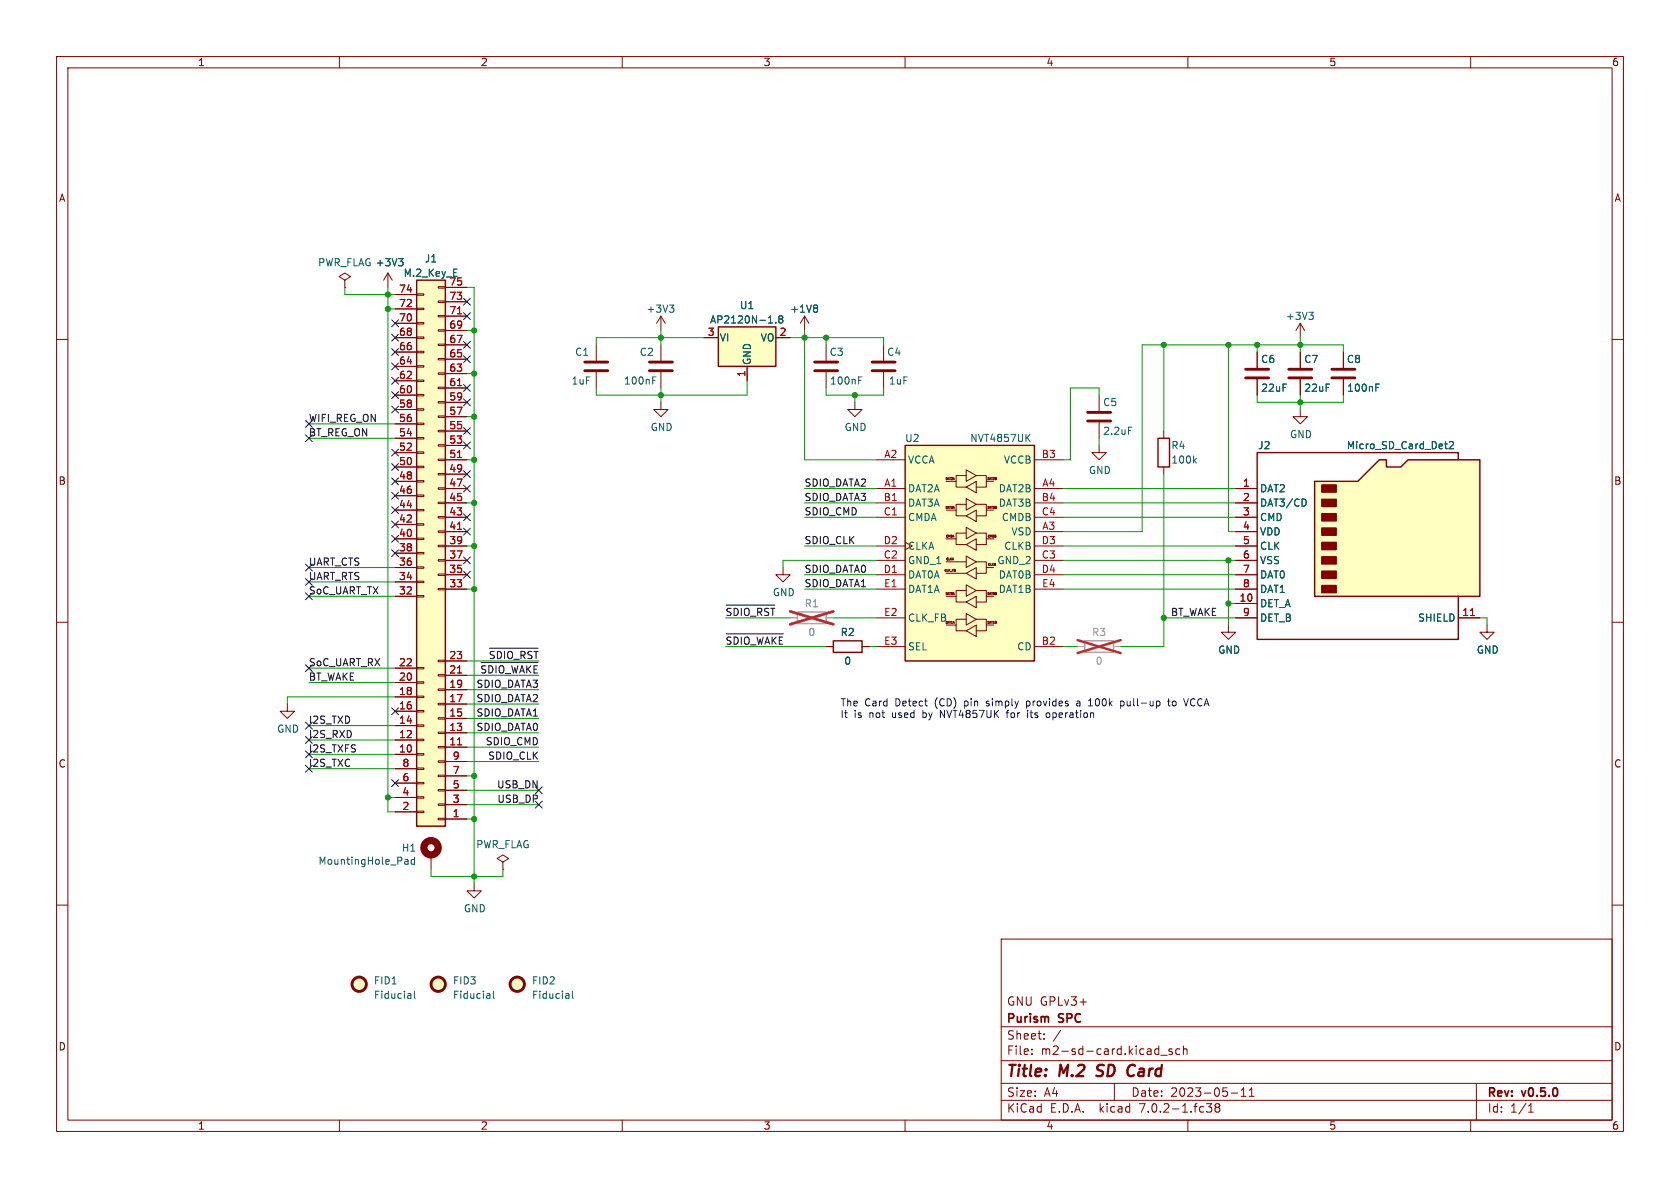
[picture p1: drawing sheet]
<svg xmlns="http://www.w3.org/2000/svg" width="297mm" height="210mm" viewBox="0 0 297 210" stroke-linecap="round" stroke-linejoin="round" font-family="sans-serif">
<g fill="none" stroke="#840000" stroke-width=".18">
<path d="M10 10h277v190h-277zM12 12h273v186h-273zM60 10v2M110 10v2M160 10v2M210 10v2M260 10v2M10 60h2M61 49.5l1-.6-1-.6-1.1 .6 1.1 .6v1.3M61 50.8h.1M68.6 48.3l-.8 1.2M68.6 48.3v2.5"/>
<path d="M68.6 48.3l.7 1.2M69.8 59.7h3.9M69.8 57.2h3.9M69.8 54.6h3.9M69.8 52.1h3.9M73.7 51.9h1.2v.3h-1.2zM73.7 54.5h1.2v.2h-1.2zM73.7 57h1.2v.3h-1.2zM73.7 59.6h1.2v.2h-1.2zM77.5 50.7h1.2v.2h-1.2zM77.5 53.2h1.2v.3h-1.2zM77.5 55.8h1.2v.2h-1.2z"/>
<path d="M77.5 58.3h1.2v.2h-1.2zM78.7 58.4h3.8M78.7 55.9h3.8M78.7 53.3h3.8M78.7 50.8h3.8M285 60h2M69.8 77.5h3.9M69.8 74.9h3.9M69.8 72.4h3.9M69.8 69.9h3.9M69.8 67.3h3.9M69.8 64.8h3.9"/>
<path d="M69.8 62.2h3.9M73.7 62.1h1.2v.3h-1.2zM73.7 64.6h1.2v.3h-1.2zM73.7 67.2h1.2v.2h-1.2zM73.7 69.7h1.2v.3h-1.2zM73.7 72.3h1.2v.2h-1.2zM73.7 74.8h1.2v.3h-1.2zM73.7 77.3h1.2v.3h-1.2zM73.7 79.9h1.2v.2h-1.2zM77.5 60.8h1.2v.3h-1.2zM77.5 63.4h1.2v.2h-1.2zM77.5 65.9h1.2v.3h-1.2z"/>
<path d="M77.5 68.5h1.2v.2h-1.2zM77.5 71h1.2v.2h-1.2zM77.5 73.5h1.2v.3h-1.2zM77.5 76.1h1.2v.2h-1.2zM77.5 78.6h1.2v.3h-1.2zM78.7 78.7h3.8M78.7 76.2h3.8M78.7 73.7h3.8M78.7 71.1h3.8M78.7 68.6h3.8M78.7 66h3.8M78.7 63.5h3.8"/>
<path d="M78.7 61h3.8M194.3 78.7v1.3h1.3l-1.3 1.3-1.3-1.3h1.3M222.2 62.2v2.8M222.2 67.1v2.8M229.9 72.4v1.3h1.2l-1.2 1.2-1.3-1.2h1.3M69.8 97.8h3.9M69.8 95.3h3.9M69.8 92.7h3.9M69.8 90.2h3.9M69.8 87.6h3.9M69.8 85.1h3.9M69.8 82.6h3.9"/>
<path d="M69.8 80h3.9M73.7 82.4h1.2v.3h-1.2zM73.7 85h1.2v.2h-1.2zM73.7 87.5h1.2v.3h-1.2zM73.7 90h1.2v.3h-1.2zM73.7 92.6h1.2v.2h-1.2zM73.7 95.1h1.2v.3h-1.2zM73.7 97.7h1.2v.2h-1.2zM77.5 81.2h1.2v.2h-1.2zM77.5 83.7h1.2v.2h-1.2zM77.5 86.2h1.2v.3h-1.2zM77.5 88.8h1.2v.2h-1.2z"/>
<path d="M77.5 91.3h1.2v.3h-1.2zM77.5 93.9h1.2v.2h-1.2zM77.5 96.4h1.2v.2h-1.2zM77.5 98.9h1.2v.3h-1.2zM78.7 86.4h3.8M78.7 81.3h3.8M78.7 94h3.8M78.7 88.9h3.8M78.7 91.4h3.8M78.7 99.1h3.8M78.7 96.5h3.8M78.7 83.8h3.8"/>
<path d="M154.9 86.4h5.1M154.9 81.3h5.1M154.9 88.9h5.1M154.9 91.4h5.1M154.9 99.1h5.1M154.9 96.5h5.1M167.3 95.3h1.7v1h1.8M167.3 90.2h1.7v1h1.8M167.3 85.1h1.7v1h1.8M167.3 99.3h3.5M167.4 84.5l-.1-.1v.4M167.4 89.6l-.1-.1v.4"/>
<path d="M167.4 94.6v.1M167.4 94.6h.1M167.5 94.6h.1M167.6 84.8l.1-.4 .1 .4M167.6 89.9l.1-.4 .1 .4M167.6 98.7h-.2M167.7 95v-.4l.1 .3 .1-.3v.4M167.8 98.6v.4M167.9 84.4h.2M167.9 89.5h.2M168 84.4v.4M168 89.5v.4"/>
<path d="M168 98.6v.4M168.2 89.5h.2l-.1 .2M168.2 84.5h.1M168.2 84.4l.2 .1M168.2 84.4v.1M168.2 98.6l-.2 .2M168.3 94.7l-.2-.1v.4M168.4 99l.1-.4 .1 .4M168.4 95l.1-.4 .1 .4M168.5 84.8l.1-.4 .1 .4M168.5 89.9l.1-.4 .1 .4M170.8 94.2h-1.8v1.1"/>
<path d="M170.8 89.2h-1.8v1M170.8 84.1h-1.8v1M170.8 96.3l1.8-1v2zM170.8 91.2l1.8-1v2zM170.8 86.1l1.8-1v2zM170.8 98.3l1.8 1-1.8 1zM170.8 93.2l1.8 1-1.8 1.1zM170.8 88.1l1.8 1.1-1.8 1zM170.8 83.1l1.8 1-1.8 1zM172.6 99.3h1.8v1h1.2M172.6 94.2h1.8v1.1h1.2M172.6 89.2h1.8v1h1.2"/>
<path d="M172.6 84.1h1.8v1h1.2M174.4 95.3v1h-1.8M174.4 90.2v1h-1.8M174.4 85.1v1h-1.8M174.8 84.5l-.1-.1v.4M174.8 89.6l-.1-.1v.4M174.9 94.6l-.1 .1M174.9 94.6h.1M175 84.8l.1-.4 .1 .4M175 89.9l.1-.4 .1 .4M175 99.6l-.2 .1M175.1 95v-.4l.1 .3 .1-.3v.4"/>
<path d="M175.2 99.6v.4M175.3 84.4h.2M175.3 89.5h.2M175.4 84.4v.4M175.4 89.5v.4M175.4 99.6v.4M175.6 89.5h.2l-.1 .2M175.6 84.5h.1M175.6 99.6l-.2 .2M175.7 94.7l-.2-.1v.4M175.7 84.4l-.1 .1M175.7 84.4v.1"/>
<path d="M175.7 84.5h.1M176 94.6h-.1v.4M176 89.5h-.1v.4M176.1 84.5l-.2-.1v.4M176.1 84.5h.1M182.9 86.4h5.1M182.9 81.3h5.1M182.9 94h5.1M182.9 88.9h5.1M182.9 91.4h5.1M182.9 99.1h5.1M182.9 96.5h5.1"/>
<path d="M10 110h2M69.8 118.1h3.9M69.8 105.4h3.9M69.8 102.9h3.9M69.8 100.3h3.9M73.7 100.2h1.2v.3h-1.2zM73.7 102.7h1.2v.3h-1.2zM73.7 105.3h1.2v.2h-1.2zM73.7 118h1.2v.2h-1.2zM77.5 101.5h1.2v.2h-1.2zM77.5 104h1.2v.3h-1.2zM77.5 116.7h1.2v.3h-1.2z"/>
<path d="M77.5 119.3h1.2v.2h-1.2zM78.7 101.6h3.8M78.7 104.1h3.8M78.7 119.4h3.8M78.7 116.8h3.8M154.9 114.3h5.1M154.9 101.6h5.1M154.9 104.1h5.1M154.9 109.2h5.1M167.3 110.5h1.7v1h1.8M167.3 105.4h1.7v1h1.8M167.3 101.3h3.5"/>
<path d="M167.3 100.7h-.2M167.3 100.7h.1M167.4 104.8h-.1v.3M167.4 104.8h.1M167.4 100.6v.4M167.6 105.1l.1-.3 .1 .3M167.7 109.8l.1 .4M167.7 100.6v.4M167.9 104.8h.2M167.9 109.8h.2M167.9 100.6l-.2 .3M168 104.8v.3"/>
<path d="M168 109.8v.4M168.2 104.8h.1M168.2 109.9l.1 .3M168.3 104.8h.1M168.5 105.1l.1-.3 .1 .3M168.5 110.2l.1-.4 .1 .4M168.5 100.6h-.1v.4M168.8 100.7l-.1-.1v.4M168.8 100.7h.1M170.8 109.5h-1.8v1M170.8 104.4h-1.8v1M170.8 111.5l1.8-1v2z"/>
<path d="M170.8 106.4l1.8-1v2zM170.8 101.3l1.8-1v2.1zM170.8 108.5l1.8 1-1.8 1zM170.8 103.4l1.8 1-1.8 1zM172.6 109.5h1.8v1h1.2M172.6 104.4h1.8v1h1.2M174.4 110.5v1h-1.8M174.4 105.4v1h-1.8M174.4 100.3v1h-1.8M174.8 104.8h-.1v.3M174.8 109.9l-.1-.1v.4M175 105.1l.1-.3 .1 .3"/>
<path d="M175 110.2l.1-.4 .1 .4M175.3 104.8h.2M175.3 109.8h.2M175.4 104.8v.3M175.4 109.8v.4M175.6 109.9l.1 .3M175.7 104.8h-.1M175.7 104.8h.1M176 104.8h-.1v.3M176.1 109.9l-.2-.1v.4M176.1 109.9h.1M182.9 114.3h5.1"/>
<path d="M182.9 101.6h5.1M182.9 104.1h5.1M285 110h2M50.8 124.5v1.2h1.3l-1.3 1.3-1.3-1.3h1.3M69.8 133.4h3.9M69.8 130.8h3.9M69.8 128.3h3.9M69.8 125.7h3.9M69.8 123.2h3.9M69.8 120.7h3.9M69.8 138.4h3.9M69.8 135.9h3.9"/>
<path d="M73.7 120.5h1.2v.3h-1.2zM73.7 123.1h1.2v.2h-1.2zM73.7 125.6h1.2v.3h-1.2zM73.7 128.1h1.2v.3h-1.2zM73.7 130.7h1.2v.2h-1.2zM73.7 133.2h1.2v.3h-1.2zM73.7 135.8h1.2v.2h-1.2zM73.7 138.3h1.2v.3h-1.2zM77.5 121.8h1.2v.2h-1.2zM77.5 124.3h1.2v.3h-1.2zM77.5 126.9h1.2v.2h-1.2zM77.5 129.4h1.2v.3h-1.2z"/>
<path d="M77.5 132h1.2v.2h-1.2zM77.5 134.5h1.2v.2h-1.2zM77.5 137h1.2v.3h-1.2zM77.5 139.6h1.2v.2h-1.2zM78.7 132.1h3.8M78.7 129.5h3.8M78.7 127h3.8M78.7 124.5h3.8M78.7 121.9h3.8M78.7 139.7h3.8M78.7 137.2h3.8M78.7 134.6h3.8"/>
<path d="M10 160h2M69.8 143.5h3.9M69.8 141h3.9M73.7 140.8h1.2v.3h-1.2zM73.7 143.4h1.2v.2h-1.2zM77.5 142.1h1.2v.3h-1.2zM77.5 144.7h1.2v.2h-1.2zM78.7 144.8h3.8M78.7 142.2h3.8M88.9 152.4l1-.6-1-.7-1 .7 1 .6v1.3M88.9 153.7h.1M285 160h2"/>
<path d="M177 166h108v32h-108zM60 198v2M110 198v2M160 198v2M177 194.5h108M177 191.5h108M177 187.5h108M177 181.5h108M182.4 186.3v.1M182.4 185.5v.1M184.6 183.6v.1M184.6 182.8v.1"/>
<path d="M197 191.5v3M205.2 186.5h1.2M207.2 185.5l-.3-.1-.3 .2 .1 .2 .5 .2v.3h-.6M208.6 185.5l-.5-.1-.2 .3v.4l.1 .2h.6M209.2 185.5l.2-.1 .4 .1 .1 .9M209.2 184.9v1.5M210 198v2M213.3 195.1h.9l-.5 .6 .4 .1v.7l-.2 .1h-.4l-.2-.1M215.1 195.7l-.3-.2 .3-.4h.3l.2 .3-.2 .3M215.1 195.7l-.3 .3 .1 .5 .2 .1h.3l.2-.3v-.4l-.2-.2M215.1 195.7h.3M217.6 193.2h1.2"/>
<path d="M219.4 193.8h.9M219.4 192.7l.5-.4v1.5M220.9 193.8h.8M220.9 192.7l.4-.4v1.5M260 198v2M261 191.5v6.5M270.2 196.6h.9M270.2 195.5l.4-.4v1.5"/>
</g>
<path d="M193.8 190.1l.3 .1M199.6 190.1l.4 .1M200.1 188.2l-.5 .3" fill="none" stroke="#840000" stroke-width=".4"/>
<g fill="#ffffc2" stroke="#ffffc2" stroke-width=".18">
<path d="M160 78.7h22.9v38.1h-22.9z"/>
<path d="M73.7 49.5h5v96.6h-5z"/>
</g>
<path d="M73.7 49.5h5v96.6h-5zM160 78.7h22.9v38.1h-22.9z" fill="none" stroke="#840000" stroke-width=".25"/>
<path d="M70.5 45.7h.8l-.5 .5M71 46.2l.3 .2v.4l-.3 .2M181.6 77.3l.5 .8M182.1 76.8l-.7 .7" fill="none" stroke="#006464" stroke-width=".18"/>
<path d="M220.2 66.8h4.1M220.2 65.3h4.1" fill="none" stroke="#840000" stroke-width=".51"/>
<path d="M80.9 55.5h.7M80.9 68.2h.7M80.9 93.6h.7M80.9 80.9h.7M80.9 119h.7M80.9 131.7h.7" fill="none" stroke="#a90000" stroke-width=".18"/>
<path d="M191.8 113.3h5v2h-5z" fill="none" stroke="#a1a1a1" stroke-width=".25"/>
<path d="M190.5 114.3h1.3M196.8 114.3h1.3" fill="none" stroke="#a1a1a1" stroke-width=".18"/>
<path d="M190.5 113.2l7.6 2.2M198.1 113.2l-7.6 2.2" fill="none" stroke="#eb3a3d" stroke-width=".46"/>
<path d="M232.4 85.1h7.6l3.8-3.8h1.3v1.3h2.5l1.3-1.3h12.7v24.1h-29.2z" fill="#ffffc2"/>
<g fill="#840000" stroke="#840000" stroke-width=".25">
<path d="M233.7 103.5h2.5v1.3h-2.5z"/>
<path d="M233.7 101h2.5v1.2h-2.5z"/>
<path d="M233.7 98.4h2.5v1.3h-2.5z"/>
<path d="M233.7 95.9h2.5v1.3h-2.5z"/>
<path d="M233.7 93.3h2.5v1.3h-2.5z"/>
<path d="M233.7 90.8h2.5v1.3h-2.5z"/>
<path d="M233.7 88.3h2.5v1.2h-2.5z"/>
<path d="M233.7 85.7h2.5v1.3h-2.5z"/>
</g>
<path d="M127 57.8h10.2v7h-10.2zM204.7 77.5h2.1v5.1h-2.1zM232.4 85.1h7.6l3.8-3.8h1.3v1.3h2.5l1.3-1.3h12.7v24.1h-29.2zM257.8 81.3v-1.3h-35.6v33h35.6v-7.6M147.3 113.3h5.1v2h-5.1z" fill="none" stroke="#840000" stroke-width=".25"/>
<g fill="none" stroke="#840000" stroke-width=".18">
<path d="M69.8 59.7h3.9M69.8 57.2h3.9M69.8 54.6h3.9M69.8 52.1h3.9M78.7 58.4h3.8M78.7 55.9h3.8M78.7 53.3h3.8M78.7 50.8h3.8M116.8 55.9l-.7 1.3M116.8 55.9v2.5M116.8 55.9l.8 1.3M124.5 59.7h2.5"/>
<path d="M137.2 59.7h2.5M142.2 55.9l-.7 1.3M142.2 55.9v2.5M142.2 55.9l.8 1.3M229.9 57.2l-.8 1.2M229.9 57.2v2.5M229.9 57.2l.7 1.2M69.8 77.5h3.9M69.8 74.9h3.9M69.8 72.4h3.9M69.8 69.9h3.9M69.8 67.3h3.9"/>
<path d="M69.8 64.8h3.9M69.8 62.2h3.9M78.7 78.7h3.8M78.7 76.2h3.8M78.7 73.7h3.8M78.7 71.1h3.8M78.7 68.6h3.8M78.7 66h3.8M78.7 63.5h3.8M78.7 61h3.8M105.4 61v2.8M105.4 65.8v2.8"/>
<path d="M116.8 71.1v1.3h1.3l-1.3 1.3-1.2-1.3h1.2M116.8 61v2.8M116.8 65.8v2.8M132.1 64.8v2.5M146 61v2.8M146 65.8v2.8M151.1 71.1v1.3h1.3l-1.3 1.3-1.2-1.3h1.2M156.2 61v2.8M156.2 65.8v2.8M194.3 69.9v2.7M194.3 74.7v2.8M205.7 76.2v1.3"/>
<path d="M222.2 62.2v2.8M222.2 67.1v2.8M229.9 62.2v2.8M229.9 67.1v2.8M237.5 62.2v2.8M237.5 67.1v2.8M69.8 97.8h3.9M69.8 95.3h3.9M69.8 92.7h3.9M69.8 90.2h3.9M69.8 87.6h3.9M69.8 85.1h3.9"/>
<path d="M69.8 82.6h3.9M69.8 80h3.9M78.7 86.4h3.8M78.7 88.9h3.8M78.7 91.4h3.8M78.7 94h3.8M78.7 96.5h3.8M78.7 99.1h3.8M78.7 83.8h3.8M78.7 81.3h3.8M205.7 82.6v1.2M218.4 86.4h3.8"/>
<path d="M218.4 88.9h3.8M218.4 91.4h3.8M218.4 94h3.8M218.4 96.5h3.8M218.4 99.1h3.8M69.8 118.1h3.9M69.8 105.4h3.9M69.8 102.9h3.9M69.8 100.3h3.9M78.7 101.6h3.8M78.7 104.1h3.8M78.7 119.4h3.8"/>
<path d="M78.7 116.8h3.8M138.4 100.3v1.3h1.3l-1.3 1.3-1.2-1.3h1.2M146 114.3h1.3M152.4 114.3h1.3M217.2 110.5v1.3h1.2l-1.2 1.2-1.3-1.2h1.3M218.4 106.7h3.8M218.4 109.2h3.8M218.4 101.6h3.8M218.4 104.1h3.8M257.8 109.2h3.8M262.9 110.5v1.3h1.3l-1.3 1.2-1.3-1.2h1.3M69.8 133.4h3.9"/>
<path d="M69.8 130.8h3.9M69.8 128.3h3.9M69.8 125.7h3.9M69.8 123.2h3.9M69.8 120.7h3.9M69.8 138.4h3.9M69.8 135.9h3.9M78.7 132.1h3.8M78.7 129.5h3.8M78.7 127h3.8M78.7 124.5h3.8M78.7 121.9h3.8"/>
<path d="M78.7 139.7h3.8M78.7 137.2h3.8M78.7 134.6h3.8M69.8 143.5h3.9M69.8 141h3.9M76.2 151.1v2.6M78.7 144.8h3.8M78.7 142.2h3.8M83.8 156.2v1.3h1.3l-1.3 1.3-1.3-1.3h1.3"/>
</g>
<path d="M80.9 55.5h.7M80.9 68.2h.7M80.9 93.6h.7M80.9 80.9h.7M80.9 119h.7M260 108.8h.7M80.9 131.7h.7" fill="none" stroke="#a90000" stroke-width=".18"/>
<g fill="none" stroke="#006464" stroke-width=".18">
<path d="M70.5 45.7h.8l-.5 .5M71 46.2l.3 .2v.4l-.3 .2M118.4 53.9h.7l-.4 .5M118.9 54.4l.2 .3v.3l-.2 .2M137.1 57v.1M137.9 56.4l-.2 .2v.3l.2 .2h.3l.2-.2v-.3l-.2-.2M137.9 56.4l-.2-.3 .2-.3h.3l.2 .3-.2 .3M137.9 56.4h.3M144.3 53.9l.2 .3-.2 .3 .2 .2v.3l-.2 .2M231.4 55.2h.8l-.5 .5M231.9 55.7l.3 .2v.3l-.3 .3M115.4 66.6h.6"/>
<path d="M151.8 66.6h.6M199.5 75.5h.6M243.2 67.9h.6M255.4 78.5h.5M255.8 79.3h.1M256.2 78.2l.5-.1 .3 .3-.8 .9h.8M211.1 81.4l.4 .5M211.5 81l-.5 .5M230.8 88.4l.1 .4-.1 .5M71.7 151.9h.3l.1 .2v.7M72.1 152.7l-.4 .1M72.1 152.2l-.4 .1"/>
<path d="M73.3 152l-.4-.1-.2 .3 .1 .5h.5M73.3 151.5v1.3M72.6 175.7v.8M72.6 176.4l-.1 .1M72.6 175.9l-.1 .1M73.2 175.2v1.1l.2 .2M86.6 175.7v.8M86.6 176.4l-.1 .1M86.6 175.9l-.1 .1M87.2 175.2v1.1l.2 .2M100.5 175.7l.1 .8M100.6 176.4l-.1 .1"/>
<path d="M100.6 175.9l-.1 .1M101.2 175.2v1.1l.2 .2"/>
</g>
<g fill="#ffffc2" stroke="#ffffc2" stroke-width=".18">
<path d="M127 57.8h10.2v7h-10.2z"/>
<circle cx="63.5" cy="174" r="1.27"/>
<circle cx="77.5" cy="174" r="1.27"/>
<circle cx="91.4" cy="174" r="1.27"/>
</g>
<circle cx="76.2" cy="149.9" r="1.27" fill="none" stroke="#840000" stroke-width="1.3"/>
<g fill="none" stroke="#840000" stroke-width=".51">
<path d="M103.4 65.5h4M103.4 64h4M114.8 65.5h4.1M114.8 64h4.1M144 65.5h4.1M144 64h4.1M154.2 65.5h4M154.2 64h4M192.3 74.4h4M192.3 72.9h4M227.8 66.8h4.1M227.8 65.3h4.1"/>
<path d="M235.5 66.8h4M235.5 65.3h4"/>
<circle cx="63.5" cy="174" r="1.27"/>
<circle cx="77.5" cy="174" r="1.27"/>
<circle cx="91.4" cy="174" r="1.27"/>
</g>
<path d="M141 108.2h5v2h-5z" fill="none" stroke="#a1a1a1" stroke-width=".25"/>
<path d="M139.7 109.2h1.3M146 109.2h1.3" fill="none" stroke="#a1a1a1" stroke-width=".18"/>
<path d="M139.7 108.1l7.6 2.3M147.3 108.1l-7.6 2.3" fill="none" stroke="#eb3a3d" stroke-width=".46"/>
<path d="M85 117.1h10.1M86.5 114.6h8.6M128.4 112h10.1M128.4 107h8.6" fill="none" stroke="#0f0f0f" stroke-width=".18"/>
<g fill="none" stroke="#0000c2" stroke-width=".18">
<path d="M177.9 126h.4M181.7 126v.8M185.2 126l-.3 .2v.4l.3 .2M190.5 123.9l-.1 .1M190.5 124.3l-.2 .2 .2 .3M192.4 124.8h.8M192.8 123.5l-.4 .4M198.1 124.7l.4 .1M198.1 123.9v1.3M198.5 123.9l-.4 .1M204.6 123.9h.2l.3 .3-.1 .5-.4 .1M206.4 123.9h.5"/>
<path d="M206.6 123.5v1.1l.3 .2M209.2 123.5l.5 1.3 .4-1.3"/>
</g>
<g fill="none" stroke="#009600" stroke-width=".18">
<path d="M61 50.8v1.3h8.8M68.6 50.8v92.7h1.2M68.6 54.6h1.2M82.5 50.8h1.3v105.4M82.5 58.4h1.3M116.8 58.4v2.6M124.5 59.7h-19.1v1.3M139.7 59.7h16.5v1.3M142.2 58.4v22.9h12.7M146 59.7v1.3M229.9 59.7v2.5M54.6 77.5h15.2"/>
<path d="M54.6 74.9h15.2M82.5 73.7h1.3M82.5 66h1.3M116.8 68.6v2.5M132.1 67.3v2.6h-26.7v-1.3M146 68.6v1.3h10.2v-1.3M151.1 69.9v1.2M194.3 69.9v-1.3h-5.1v12.7h-1.2M194.3 77.5v1.2M205.7 61v15.2M217.2 61v33h1.2M222.2 61v1.2"/>
<path d="M222.2 69.9v1.2h15.3v-1.2M229.9 69.9v2.5M237.5 62.2v-1.2h-35.6v33h-13.9M82.5 81.3h1.3M82.5 96.5h1.3M82.5 88.9h1.3M142.2 91.4h12.7M142.2 96.5h12.7M142.2 86.4h12.7M142.2 88.9h12.7M154.9 99.1h-16.5v1.2M188 91.4h30.4"/>
<path d="M188 96.5h30.4M188 99.1h30.4M188 86.4h30.4M188 88.9h30.4M205.7 83.8v30.5h-7.6M217.2 99.1v11.4M54.6 118.1h15.2M54.6 100.3h15.2M54.6 105.4h15.2M54.6 102.9h15.2M82.5 119.4h12.7M82.5 104.1h1.3"/>
<path d="M82.5 116.8h12.7M128.3 109.2h11.4M128.3 114.3h17.7M142.2 101.6h12.7M142.2 104.1h12.7M147.3 109.2h7.6M153.7 114.3h1.2M188 114.3h2.5M188 101.6h30.4M188 104.1h30.4M205.7 109.2h12.7M217.2 106.7h1.2"/>
<path d="M261.6 109.2h1.3v1.3M54.6 128.3h15.2M54.6 130.8h15.2M54.6 135.9h15.2M54.6 133.4h15.2M54.6 120.7h15.2M69.8 123.2h-19v1.3M82.5 129.5h12.7M82.5 127h12.7M82.5 121.9h12.7M82.5 124.5h12.7M82.5 137.2h1.3"/>
<path d="M82.5 132.1h12.7M82.5 139.7h12.7M82.5 134.6h12.7M68.6 141h1.2M76.2 153.7v1.2h12.7v-1.2M82.5 144.8h1.3M82.5 142.2h12.7"/>
</g>
<g fill="none" stroke="#000084" stroke-width=".18">
<path d="M69.2 59.1l1.3 1.2M69.2 56.5l1.3 1.3M70.5 59.1l-1.3 1.2M70.5 56.5l-1.3 1.3M81.9 55.3l1.3 1.2M81.9 52.7l1.3 1.2M83.2 55.3l-1.3 1.2M83.2 52.7l-1.3 1.2M54 76.9l1.2 1.2M54 74.3l1.2 1.2M55.2 76.9l-1.2 1.2M55.2 74.3l-1.2 1.2"/>
<path d="M69.2 71.8l1.3 1.2M69.2 79.4l1.3 1.2M69.2 66.7l1.3 1.2M69.2 61.6l1.3 1.2M69.2 69.2l1.3 1.3M69.2 64.2l1.3 1.2M70.5 71.8l-1.3 1.2M70.5 61.6l-1.3 1.2M70.5 79.4l-1.3 1.2M70.5 66.7l-1.3 1.2M70.5 69.2l-1.3 1.3M70.5 64.2l-1.3 1.2"/>
<path d="M81.9 68l1.3 1.2M81.9 60.4l1.3 1.2M81.9 62.9l1.3 1.2M81.9 70.5l1.3 1.2M81.9 78.1l1.3 1.2M81.9 75.6l1.3 1.2M83.2 68l-1.3 1.2M83.2 60.4l-1.3 1.2M83.2 62.9l-1.3 1.2M83.2 70.5l-1.3 1.2M83.2 78.1l-1.3 1.2M83.2 75.6l-1.3 1.2"/>
<path d="M54 99.7l1.2 1.2M55.2 99.7l-1.2 1.2M69.2 92.1l1.3 1.2M69.2 84.5l1.3 1.2M69.2 81.9l1.3 1.3M69.2 87l1.3 1.2M69.2 97.2l1.3 1.2M69.2 94.6l1.3 1.3M69.2 89.6l1.3 1.2M70.5 84.5l-1.3 1.2M70.5 81.9l-1.3 1.3M70.5 87l-1.3 1.2"/>
<path d="M70.5 89.6l-1.3 1.2M70.5 97.2l-1.3 1.2M70.5 94.6l-1.3 1.3M70.5 92.1l-1.3 1.2M81.9 93.4l1.3 1.2M81.9 85.8l1.3 1.2M81.9 83.2l1.3 1.2M81.9 90.8l1.3 1.2M81.9 98.5l1.3 1.2M83.2 93.4l-1.3 1.2M83.2 85.8l-1.3 1.2M83.2 83.2l-1.3 1.2"/>
<path d="M83.2 90.8l-1.3 1.2M83.2 98.5l-1.3 1.2M54 102.3l1.2 1.2M54 104.8l1.2 1.2M54 117.5l1.2 1.2M55.2 102.3l-1.2 1.2M55.2 104.8l-1.2 1.2M55.2 117.5l-1.2 1.2M81.9 101l1.3 1.2M83.2 101l-1.3 1.2M54 127.7l1.2 1.2M54 132.7l1.2 1.3"/>
<path d="M54 130.2l1.2 1.2M54 135.3l1.2 1.2M55.2 127.7l-1.2 1.2M55.2 132.7l-1.2 1.3M55.2 130.2l-1.2 1.2M55.2 135.3l-1.2 1.2M69.2 125.1l1.3 1.2M69.2 137.8l1.3 1.2M70.5 125.1l-1.3 1.2M70.5 137.8l-1.3 1.2M94.6 139.1l1.3 1.2M95.9 139.1l-1.3 1.2"/>
<path d="M94.6 141.6l1.3 1.2M95.9 141.6l-1.3 1.2"/>
</g>
<g fill="#009600" stroke="#009600" stroke-width=".18">
<circle cx="205.7" cy="61" r=".46"/>
<circle cx="217.2" cy="61" r=".46"/>
<circle cx="205.7" cy="109.2" r=".46"/>
<circle cx="83.8" cy="144.8" r=".46"/>
<circle cx="68.6" cy="141" r=".46"/>
<circle cx="83.8" cy="137.2" r=".46"/>
<circle cx="83.8" cy="104.1" r=".46"/>
<circle cx="83.8" cy="154.9" r=".46"/>
<circle cx="68.6" cy="54.6" r=".46"/>
<circle cx="83.8" cy="88.9" r=".46"/>
<circle cx="83.8" cy="81.3" r=".46"/>
<circle cx="83.8" cy="73.7" r=".46"/>
<circle cx="68.6" cy="52.1" r=".46"/>
<circle cx="116.8" cy="69.9" r=".46"/>
<circle cx="83.8" cy="58.4" r=".46"/>
<circle cx="83.8" cy="66" r=".46"/>
<circle cx="142.2" cy="59.7" r=".46"/>
<circle cx="116.8" cy="59.7" r=".46"/>
<circle cx="83.8" cy="96.5" r=".46"/>
<circle cx="217.2" cy="106.7" r=".46"/>
<circle cx="229.9" cy="71.1" r=".46"/>
<circle cx="217.2" cy="99.1" r=".46"/>
<circle cx="222.2" cy="61" r=".46"/>
<circle cx="229.9" cy="61" r=".46"/>
<circle cx="151.1" cy="69.9" r=".46"/>
<circle cx="146" cy="59.7" r=".46"/>
</g>
<g font-size="2.8" fill="#840000">
<text x="178" y="190.8">Title:</text>
<text x="187.4" y="190.8">M.2</text>
<text x="194.6" y="190.8">SD</text>
<text x="200.6" y="190.8">Card</text>
</g>
<g font-size="2.1" fill="#840000">
<text x="178" y="177.9">GNU GPLv3+</text>
<text x="178" y="183.9">Sheet:</text>
<text x="178" y="181.1">Purism</text>
<text x="186.2" y="183.9">/</text>
<text x="187.3" y="181.1">SPC</text>
<text x="178" y="186.6">File:</text>
<text x="184" y="186.6">m2-sd-card.kicad_sch</text>
<text x="178" y="196.8">KiCad</text>
<text x="178" y="194">Size:</text>
<text x="184.6" y="194">A4</text>
<text x="185.7" y="196.8">E.D.A.</text>
<text x="194.4" y="196.8">kicad</text>
<text x="200" y="194">Date:</text>
<text x="201.5" y="196.8">7.0.2-1.fc38</text>
<text x="206.9" y="194">2023-05-11</text>
<text x="263" y="194.2">Rev:</text>
<text x="263" y="196.8">Id:</text>
<text x="267" y="196.8">1/1</text>
<text x="269.2" y="194.2">v0.5.0</text>
</g>
<g font-size="1.8" fill="#840000">
<text x="35" y="11.8">1</text>
<text x="85" y="11.8">2</text>
<text x="135" y="11.8">3</text>
<text x="185" y="11.8">4</text>
<text x="235" y="11.8">5</text>
<text x="285" y="11.8">6</text>
<text x="10.4" y="35.8">A</text>
<text x="285.4" y="35.8">A</text>
<text x="10.3" y="85.8">B</text>
<text x="285.3" y="85.8">B</text>
<text x="10.3" y="135.8">C</text>
<text x="285.3" y="135.8">C</text>
<text x="10.3" y="185.8">D</text>
<text x="285.3" y="185.8">D</text>
<text x="35" y="199.8">1</text>
<text x="85" y="199.8">2</text>
<text x="135" y="199.8">3</text>
<text x="185" y="199.8">4</text>
<text x="235" y="199.8">5</text>
<text x="285" y="199.8">6</text>
</g>
<g font-size="1.8" fill="#006464">
<text x="56.2" y="47.2">PWR_FLAG +3V3</text>
<text x="66.4" y="47.2">+3V3</text>
<text x="75" y="46.5">J1</text>
<text x="71.3" y="49.1">M.2_Key_E</text>
<text x="114.2" y="55.4">+3V3</text>
<text x="125.5" y="57.3">AP2120N-1.8</text>
<text x="130.7" y="54.8">U1</text>
<text x="139.6" y="55.4">+1V8</text>
<text x="227.3" y="56.7">+3V3</text>
<text x="101.6" y="63.1">C1</text>
<text x="113" y="63.1">C2</text>
<text x="127.3" y="60.5">VI</text>
<text x="132.9" y="64.5" transform="rotate(-90 132.9 64.5)">GND</text>
<text x="134.4" y="60.5">VO</text>
<text x="146.6" y="63.1">C3</text>
<text x="156.8" y="63.1">C4</text>
<text x="222.9" y="64.3">C6</text>
<text x="230.5" y="64.3">C7</text>
<text x="238.1" y="64.3">C8</text>
<text x="101" y="68.1">1uF</text>
<text x="110.2" y="68.1">100nF</text>
<text x="146.7" y="68.1">100nF</text>
<text x="157.1" y="68.1">1uF</text>
<text x="195" y="71.9">C5</text>
<text x="222.9" y="69.4">22uF</text>
<text x="230.5" y="69.4">22uF</text>
<text x="238.1" y="69.4">100nF</text>
<text x="115" y="76.3">GND</text>
<text x="149.3" y="76.3">GND</text>
<text x="195" y="77">2.2uF</text>
<text x="228" y="77.6">GND</text>
<text x="160" y="78.3">U2</text>
<text x="160.5" y="82.1">VCCA</text>
<text x="171.5" y="78.3">NVT4857UK</text>
<text x="177.3" y="82.1">VCCB</text>
<text x="192.4" y="84">GND</text>
<text x="207" y="79.6">R4</text>
<text x="207" y="82.1">100k</text>
<text x="222.4" y="79.6">J2</text>
<text x="238" y="79.6">Micro_SD_Card_Det2</text>
<text x="160.5" y="87.2">DAT2A</text>
<text x="160.5" y="89.7">DAT3A</text>
<text x="176.4" y="87.2">DAT2B</text>
<text x="176.4" y="89.7">DAT3B</text>
<text x="222.8" y="87.2">DAT2</text>
<text x="222.8" y="89.7">DAT3/CD</text>
<text x="160.5" y="92.3">CMDA</text>
<text x="177" y="92.3">CMDB</text>
<text x="178.7" y="94.8">VSD</text>
<text x="222.8" y="92.3">CMD</text>
<text x="222.8" y="94.8">VDD</text>
<text x="160.5" y="99.9">GND_1</text>
<text x="160.5" y="97.3">CLKA</text>
<text x="176.2" y="99.9">GND_2</text>
<text x="177.4" y="97.3">CLKB</text>
<text x="222.8" y="97.3">CLK</text>
<text x="222.8" y="99.9">VSS</text>
<text x="136.6" y="105.5">GND</text>
<text x="160.5" y="102.4">DAT0A</text>
<text x="160.5" y="105">DAT1A</text>
<text x="176.4" y="102.4">DAT0B</text>
<text x="176.4" y="105">DAT1B</text>
<text x="222.8" y="107.5">DET_A</text>
<text x="222.8" y="102.4">DAT0</text>
<text x="222.8" y="105">DAT1</text>
<text x="148.6" y="112.6">R2</text>
<text x="160.5" y="110">CLK_FB</text>
<text x="222.8" y="110">DET_B</text>
<text x="250.6" y="110">SHIELD</text>
<text x="149.2" y="117.7">0</text>
<text x="160.5" y="115.1">SEL</text>
<text x="179.7" y="115.1">CD</text>
<text x="215.3" y="115.7">GND</text>
<text x="261" y="115.7">GND</text>
<text x="48.9" y="129.7">GND</text>
<text x="56.2" y="153">MountingHole_Pad</text>
<text x="71" y="150.7">H1</text>
<text x="84.1" y="150.1">PWR_FLAG</text>
<text x="81.9" y="161.4">GND</text>
<text x="66" y="174.2">FID1</text>
<text x="66" y="176.7">Fiducial</text>
<text x="80" y="174.2">FID3</text>
<text x="80" y="176.7">Fiducial</text>
<text x="94" y="174.2">FID2</text>
<text x="94" y="176.7">Fiducial</text>
</g>
<g font-size="1.8" fill="#a90000">
<text x="70.5" y="51.8">74</text>
<text x="79.4" y="53.1">73</text>
<text x="79.4" y="50.5">75</text>
<text x="70.5" y="59.4">68</text>
<text x="70.5" y="56.9">70</text>
<text x="70.5" y="54.4">72</text>
<text x="79.4" y="58.2">69</text>
<text x="79.4" y="55.6">71</text>
<text x="125.1" y="59.4">3</text>
<text x="137.8" y="59.4">2</text>
<text x="70.5" y="64.5">64</text>
<text x="70.5" y="62">66</text>
<text x="79.4" y="65.8">63</text>
<text x="79.4" y="63.2">65</text>
<text x="79.4" y="60.7">67</text>
<text x="70.5" y="69.6">60</text>
<text x="70.5" y="67.1">62</text>
<text x="79.4" y="70.9">59</text>
<text x="79.4" y="68.3">61</text>
<text x="131.8" y="66.7" transform="rotate(-90 131.8 66.7)">1</text>
<text x="70.5" y="77.2">54</text>
<text x="70.5" y="74.7">56</text>
<text x="70.5" y="72.1">58</text>
<text x="79.4" y="75.9">55</text>
<text x="79.4" y="73.4">57</text>
<text x="70.5" y="82.3">50</text>
<text x="70.5" y="79.8">52</text>
<text x="79.4" y="83.6">49</text>
<text x="79.4" y="81">51</text>
<text x="79.4" y="78.5">53</text>
<text x="156.3" y="81">A2</text>
<text x="184.1" y="81">B3</text>
<text x="70.5" y="89.9">44</text>
<text x="70.5" y="87.4">46</text>
<text x="70.5" y="84.8">48</text>
<text x="79.4" y="88.6">45</text>
<text x="79.4" y="86.1">47</text>
<text x="156.2" y="88.6">B1</text>
<text x="156.3" y="86.1">A1</text>
<text x="184.1" y="88.6">B4</text>
<text x="184.2" y="86.1">A4</text>
<text x="219.7" y="86.1">1</text>
<text x="219.7" y="88.6">2</text>
<text x="70.5" y="95">40</text>
<text x="70.5" y="92.5">42</text>
<text x="79.4" y="93.7">41</text>
<text x="79.4" y="91.2">43</text>
<text x="156.2" y="91.2">C1</text>
<text x="184.1" y="91.2">C4</text>
<text x="184.2" y="93.7">A3</text>
<text x="219.7" y="91.2">3</text>
<text x="219.7" y="93.7">4</text>
<text x="70.5" y="100.1">36</text>
<text x="70.5" y="97.5">38</text>
<text x="79.4" y="101.3">35</text>
<text x="79.4" y="98.8">37</text>
<text x="79.4" y="96.3">39</text>
<text x="156.2" y="98.8">C2</text>
<text x="156.2" y="101.3">D1</text>
<text x="156.2" y="96.3">D2</text>
<text x="184.1" y="98.8">C3</text>
<text x="184.1" y="96.3">D3</text>
<text x="184.1" y="101.3">D4</text>
<text x="219.7" y="96.3">5</text>
<text x="219.7" y="98.8">6</text>
<text x="219.7" y="101.3">7</text>
<text x="70.5" y="105.2">32</text>
<text x="70.5" y="102.6">34</text>
<text x="79.4" y="103.9">33</text>
<text x="156.2" y="103.9">E1</text>
<text x="184.2" y="103.9">E4</text>
<text x="219.1" y="106.4">10</text>
<text x="219.7" y="103.9">8</text>
<text x="156.2" y="109">E2</text>
<text x="219.7" y="109">9</text>
<text x="258.4" y="109">11</text>
<text x="70.5" y="117.9">22</text>
<text x="79.4" y="119.1">21</text>
<text x="79.4" y="116.6">23</text>
<text x="156.2" y="114">E3</text>
<text x="184.1" y="114">B2</text>
<text x="70.5" y="125.5">16</text>
<text x="70.5" y="122.9">18</text>
<text x="70.5" y="120.4">20</text>
<text x="79.4" y="124.2">17</text>
<text x="79.4" y="121.7">19</text>
<text x="70.5" y="130.6">12</text>
<text x="70.5" y="128">14</text>
<text x="79.4" y="131.8">11</text>
<text x="79.4" y="129.3">13</text>
<text x="79.4" y="126.7">15</text>
<text x="70.5" y="133.1">10</text>
<text x="71.1" y="135.6">8</text>
<text x="80" y="136.9">7</text>
<text x="80" y="134.4">9</text>
<text x="71.1" y="143.3">2</text>
<text x="71.1" y="140.7">4</text>
<text x="71.1" y="138.2">6</text>
<text x="80" y="142">3</text>
<text x="80" y="139.4">5</text>
<text x="80" y="144.5">1</text>
</g>
<g font-size="1.8" fill="#0f0f0f">
<text x="54.6" y="74.7">WIFI_REG_ON</text>
<text x="54.6" y="77.2">BT_REG_ON</text>
<text x="142.2" y="86.1">SDIO_DATA2</text>
<text x="142.2" y="88.6">SDIO_DATA3</text>
<text x="142.2" y="91.2">SDIO_CMD</text>
<text x="54.6" y="100.1">UART_CTS</text>
<text x="142.2" y="96.3">SDIO_CLK</text>
<text x="142.2" y="101.3">SDIO_DATA0</text>
<text x="54.6" y="102.6">UART_RTS</text>
<text x="54.6" y="105.1">SoC_UART_TX</text>
<text x="142.2" y="103.9">SDIO_DATA1</text>
<text x="128.3" y="109">~{SDIO_RST}</text>
<text x="207" y="109">BT_WAKE</text>
<text x="54.6" y="117.8">SoC_UART_RX</text>
<text x="84.8" y="119.1">~{SDIO_WAKE}</text>
<text x="86.3" y="116.6">~{SDIO_RST}</text>
<text x="128.3" y="114">~{SDIO_WAKE}</text>
<text x="54.6" y="120.4">BT_WAKE</text>
<text x="84.1" y="121.7">SDIO_DATA3</text>
<text x="84.1" y="124.2">SDIO_DATA2</text>
<text x="54.6" y="128">I2S_TXD</text>
<text x="54.6" y="130.5">I2S_RXD</text>
<text x="84.1" y="126.7">SDIO_DATA1</text>
<text x="84.1" y="129.3">SDIO_DATA0</text>
<text x="85.7" y="131.8">SDIO_CMD</text>
<text x="54.6" y="133.1">I2S_TXFS</text>
<text x="54.6" y="135.6">I2S_TXC</text>
<text x="86.2" y="134.4">SDIO_CLK</text>
<text x="87.7" y="139.4">USB_DN</text>
<text x="87.8" y="142">USB_DP</text>
</g>
<g font-size="1.8" fill="#989898">
<text x="142.2" y="107.5">R1</text>
<text x="142.8" y="112.6">0</text>
<text x="193" y="112.6">R3</text>
<text x="193.6" y="117.7">0</text>
</g>
<g font-size="1.8" fill="#0000c2">
<text x="148.6" y="124.9">The</text>
<text x="152.9" y="124.9">Card</text>
<text x="158.3" y="124.9">Detect</text>
<text x="165.4" y="124.9">(CD)</text>
<text x="170.7" y="124.9">pin</text>
<text x="174.7" y="124.9">simply</text>
<text x="181.9" y="124.9">provides</text>
<text x="191" y="124.9">a</text>
<text x="193.2" y="124.9">100k</text>
<text x="199" y="124.9">pull-up</text>
<text x="207.6" y="124.9">to</text>
<text x="210.5" y="124.9">VCCA</text>
<text x="148.6" y="127">It</text>
<text x="151" y="127">is</text>
<text x="153.7" y="127">not</text>
<text x="157.9" y="127">used</text>
<text x="163.4" y="127">by</text>
<text x="166.6" y="127">NVT4857UK</text>
<text x="178.5" y="127">for</text>
<text x="182.3" y="127">its</text>
<text x="185.7" y="127">operation</text>
</g>
<g font-size=".5" fill="#840000">
<text x="167" y="85">DAT2A</text>
<text x="174.4" y="85">DAT2B</text>
<text x="167" y="90.1">DAT3A</text>
<text x="167.1" y="95.2">CMDA</text>
<text x="174.4" y="90.1">DAT3B</text>
<text x="174.5" y="95.2">CMDB</text>
<text x="166.9" y="101.2">CLK_FB</text>
<text x="167.2" y="99.2">CLKA</text>
<text x="174.6" y="100.2">CLKB</text>
<text x="167" y="105.3">DAT0A</text>
<text x="174.4" y="105.3">DAT0B</text>
<text x="167" y="110.4">DAT1A</text>
<text x="174.4" y="110.4">DAT1B</text>
</g>
</svg>
